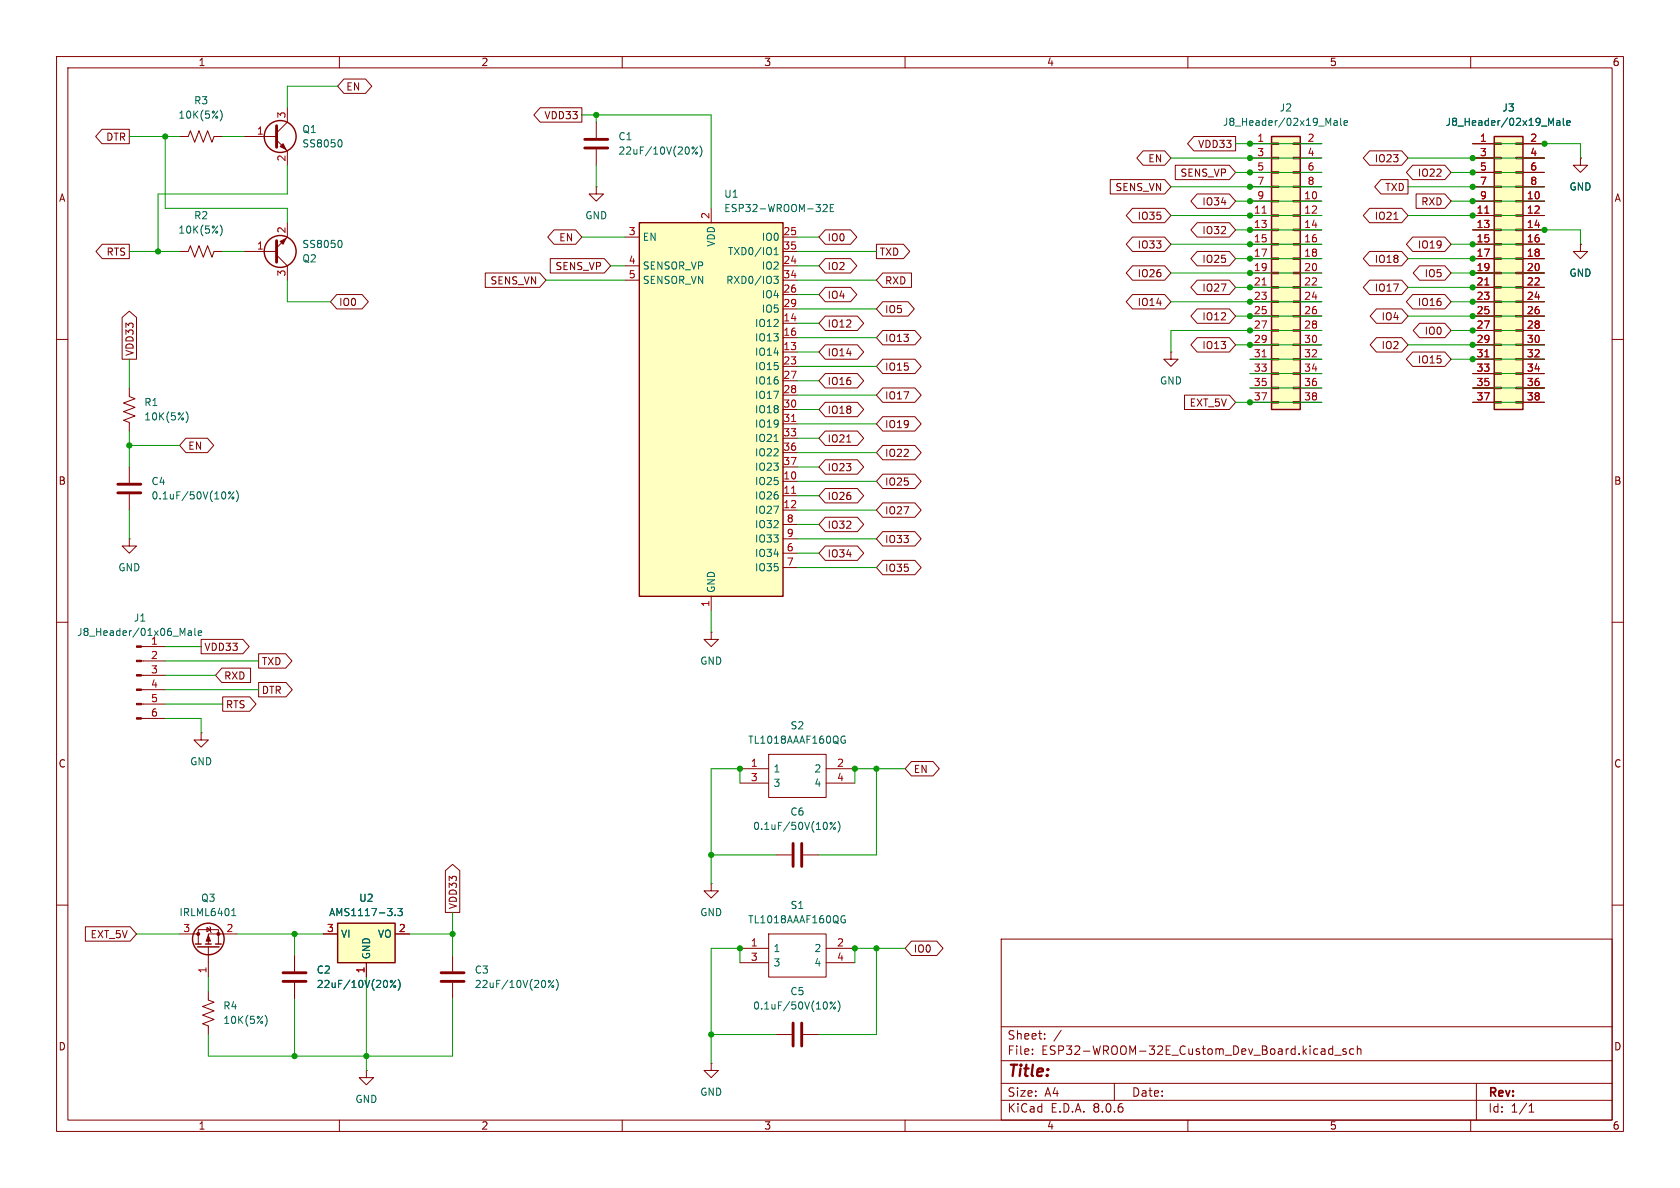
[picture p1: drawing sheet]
<svg xmlns="http://www.w3.org/2000/svg" width="297mm" height="210mm" viewBox="0 0 297 210" stroke-linecap="round" stroke-linejoin="round" font-family="sans-serif">
<g fill="none" stroke="#840000" stroke-width=".18">
<path d="M10 10h277v190h-277zM12 12h273v186h-273zM60 10v2M110 10v2M160 10v2M210 10v2M260 10v2M279.4 27.9v1.3h1.3l-1.3 1.3-1.3-1.3h1.3M279.4 27.9h.1M10 60h2M285 60h2M22.9 82.6v2.7"/>
<path d="M22.9 87.4v2.8M10 110h2M125.7 111.8v1.2h1.3l-1.3 1.3-1.2-1.3h1.2M125.7 111.8h.1M285 110h2M10 160h2M137.2 151.1h2.8M142 151.1h2.8M285 160h2M80 168.9v2.8M80 173.7v2.8M177 166h108v32h-108z"/>
<path d="M60 198v2M110 198v2M125.7 188v1.2h1.3l-1.3 1.3-1.2-1.3h1.2M125.7 188h.1M160 198v2M177 194.5h108M177 191.5h108M177 187.5h108M177 181.5h108M182.5 186.3v.1M182.5 185.5v.1M184.7 183.6v.1"/>
<path d="M184.7 182.8v.1M187.6 182.1l-1.3 2M197 191.5v3M210 198v2M235.6 184.9v1.5M235.6 185.5l-.4-.1-.3 .3v.4l.1 .2h.6M236 186.5h1.1M238 185.5l-.4-.1-.2 .2 .1 .2 .5 .2v.3h-.6M239.3 185.5l-.4-.1-.3 .3v.4l.1 .2h.6M240 185.5l.2-.1 .3 .1 .1 .9M240 184.9v1.5M260 198v2"/>
<path d="M261 191.5v6.5M270.3 196.6h.9M270.3 195.5l.4-.4v1.5"/>
</g>
<path d="M20.8 87.1h4.1M20.8 85.6h4.1M140.2 149.1v4.1M141.7 149.1v4.1M78 173.5h4M78 172h4" fill="none" stroke="#840000" stroke-width=".51"/>
<g fill="none" stroke="#006464" stroke-width=".18">
<path d="M41.4 86.9l-1 1.3M41.8 86.8a1.46 1.46 0 0 1 0 1.9M147.7 145.4l-1 1.2M148.1 145.2a1.46 1.46 0 0 1 0 1.9M97.9 173.3l-1 1.3M98.3 173.1a1.46 1.46 0 0 1 0 2"/>
<circle cx="40.6" cy="87.1" r=".18"/>
<circle cx="41.2" cy="88" r=".18"/>
<circle cx="146.9" cy="145.5" r=".18"/>
<circle cx="147.5" cy="146.5" r=".18"/>
<circle cx="97.1" cy="173.5" r=".18"/>
<circle cx="97.7" cy="174.4" r=".18"/>
</g>
<path d="M113 39.4h25.4v66h-25.4z" fill="#ffffc2"/>
<g fill="none" stroke="#840000" stroke-width=".25">
<path d="M113 39.4h25.4v66h-25.4zM34.5 166.9h1.1M34.9 167.4h3.8M36.3 166.9h1M38.1 166.9h1"/>
<circle cx="49.5" cy="44.4" r="2.82"/>
<circle cx="36.8" cy="166" r="2.79"/>
</g>
<g fill="none" stroke="#840000" stroke-width=".18">
<path d="M31.7 24.1h1.6l.4-1 .7 2 .8-2 .7 2 .8-2 .8 2 .3-1h1.6M50.8 39.4v2.5l-1.9 1.9M105.4 33v1.3h1.3l-1.3 1.3-1.3-1.3h1.3M105.4 33h.1M125.7 36.8v2.6M43.2 44.5h5.7M48.9 45.1l1.9 1.9v2.5M110.5 47h2.5M110.5 41.9h2.5M110.5 49.5h2.5M138.4 57.2h2.6M138.4 59.7h2.6"/>
<path d="M138.4 47h2.6M138.4 41.9h2.6M138.4 52.1h2.6M138.4 54.6h2.6M138.4 49.5h2.6M138.4 44.5h2.6M279.4 43.2v1.3h1.3l-1.3 1.2-1.3-1.2h1.3M279.4 43.2h.1M22.9 68.6v1.5l1 .4-2.1 .7 2.1 .8-2.1 .8 2.1 .7-2.1 .8 1.1 .4v1.5M138.4 62.2h2.6M138.4 64.8h2.6M138.4 67.3h2.6"/>
<path d="M138.4 69.9h2.6M138.4 72.4h2.6M138.4 74.9h2.6M138.4 77.5h2.6M138.4 85.1h2.6M138.4 87.6h2.6M138.4 90.2h2.6M138.4 80h2.6M138.4 82.6h2.6M138.4 97.8h2.6M138.4 92.7h2.6M138.4 95.3h2.6"/>
<path d="M125.7 105.4v2.6M138.4 100.3h2.6M130.8 135.9h5.1M130.8 138.4h5.1M135.9 133.4h10.1v7.6h-10.1zM146 135.9h5.1M146 138.4h5.1M31.7 165.1h3.4M35.1 166.9v-2.6h3.5v2.6M36.6 164l.6 .3-.6 .4zM36.8 167.4v5.3M37.1 163.8l.1 .2v.7l.1 .1"/>
<path d="M41.9 165.1h-5.1v1.8"/>
</g>
<path d="M139.9 74.5h.8M139.9 87.2h.8" fill="none" stroke="#a90000" stroke-width=".18"/>
<g fill="none" stroke="#006464" stroke-width=".18">
<path d="M38.9 19.4a1.46 1.46 0 0 1 0 2M145.5 36.3l.5-.2 .2 .4-.7 .9h.7M146.8 36.7h.4M147.4 36.1h-.6v1.3h.6M60.2 42.5a.79 .79 0 0 1 0 1.3M136.8 48.8h.8l-.4 .5 .3 .1v.6l-.2 .1-.4-.1M136.9 45h.7M136.9 44.1l.3-.3v1.2M32.9 72.8a1.46 1.46 0 0 1 0 1.9M136.9 78h.7M148.9 130.2h.5M149.2 130.8h.2v.5l-.2 .1-.3-.1"/>
<path d="M41 161.9h.7M41 161l.3-.4v1.3"/>
</g>
<path d="M48.9 42.5v3.9" fill="none" stroke="#840000" stroke-width=".51"/>
<g fill="#840000" stroke="#840000" stroke-width=".18">
<path d="M49.5 42.7l1-.5-.5 1z"/>
<path d="M36.8 165.4l.4 1h-.8z"/>
<circle cx="38.6" cy="165.1" r=".25"/>
<circle cx="35.1" cy="165.1" r=".25"/>
</g>
<path d="M59.7 163.2h10.1v7h-10.1z" fill="#ffffc2"/>
<path d="M59.7 163.2h10.1v7h-10.1z" fill="none" stroke="#840000" stroke-width=".25"/>
<path d="M57.1 165.1h2.6M64.8 170.2v2.5M69.8 165.1h2.6" fill="none" stroke="#840000" stroke-width=".18"/>
<path d="M69.8 161.7v.2M70.3 160.6h.8l-.4 .5 .4 .1v.5l-.2 .2-.6-.2" fill="none" stroke="#006464" stroke-width=".18"/>
<path d="M264.2 24.1h5v48.3h-5z" fill="#ffffc2"/>
<g fill="none" stroke="#840000" stroke-width=".18">
<path d="M105.4 21.6v2.8M105.4 26.4v2.8M260.3 25.4h3.9M260.3 35.6h3.9M260.3 38.1h3.9M260.3 27.9h3.9M260.3 30.5h3.9M260.3 33h3.9M264.2 38h1.2v.2h-1.2zM264.2 35.4h1.2v.3h-1.2zM264.2 32.9h1.2v.2h-1.2zM264.2 30.4h1.2v.2h-1.2z"/>
<path d="M264.2 27.8h1.2v.3h-1.2zM264.2 25.3h1.2v.2h-1.2zM268 38h1.2v.2h-1.2zM268 35.4h1.2v.3h-1.2zM268 32.9h1.2v.2h-1.2zM268 30.4h1.2v.2h-1.2zM268 27.8h1.2v.3h-1.2zM268 25.3h1.2v.2h-1.2zM269.2 25.4h3.8M269.2 35.6h3.8M269.2 38.1h3.8M269.2 27.9h3.8"/>
<path d="M269.2 30.5h3.8M269.2 33h3.8M31.7 44.5h1.6l.4-1.1 .7 2.1 .8-2.1 .7 2.1 .8-2.1 .8 2.1 .3-1h1.6M260.3 40.6h3.9M260.3 43.2h3.9M260.3 45.7h3.9M260.3 48.3h3.9M260.3 50.8h3.9M260.3 53.3h3.9M260.3 55.9h3.9M260.3 58.4h3.9M264.2 58.3h1.2v.2h-1.2z"/>
<path d="M264.2 55.8h1.2v.2h-1.2zM264.2 53.2h1.2v.3h-1.2zM264.2 50.7h1.2v.2h-1.2zM264.2 48.1h1.2v.3h-1.2zM264.2 45.6h1.2v.2h-1.2zM264.2 43.1h1.2v.2h-1.2zM264.2 40.5h1.2v.3h-1.2zM268 58.3h1.2v.2h-1.2zM268 55.8h1.2v.2h-1.2zM268 53.2h1.2v.3h-1.2zM268 50.7h1.2v.2h-1.2zM268 48.1h1.2v.3h-1.2z"/>
<path d="M268 45.6h1.2v.2h-1.2zM268 43.1h1.2v.2h-1.2zM268 40.5h1.2v.3h-1.2zM269.2 40.6h3.8M269.2 43.2h3.8M269.2 45.7h3.8M269.2 48.3h3.8M269.2 50.8h3.8M269.2 53.3h3.8M269.2 55.9h3.8M269.2 58.4h3.8M260.3 61h3.9"/>
<path d="M260.3 63.5h3.9M260.3 66h3.9M260.3 68.6h3.9M260.3 71.1h3.9M264.2 71h1.2v.2h-1.2zM264.2 68.5h1.2v.2h-1.2zM264.2 65.9h1.2v.3h-1.2zM264.2 63.4h1.2v.2h-1.2zM264.2 60.8h1.2v.3h-1.2zM268 71h1.2v.2h-1.2zM268 68.5h1.2v.2h-1.2zM268 65.9h1.2v.3h-1.2z"/>
<path d="M268 63.4h1.2v.2h-1.2zM268 60.8h1.2v.3h-1.2zM269.2 61h3.8M269.2 63.5h3.8M269.2 66h3.8M269.2 68.6h3.8M269.2 71.1h3.8M25 119.4h4.2M25 116.8h4.2M25 114.3h4.2M25 127h4.2M25 124.5h4.2"/>
<path d="M25 121.9h4.2M35.6 129.5v1.3h1.2l-1.2 1.3-1.3-1.3h1.3M35.6 129.5h.1M125.7 156.2v1.3h1.3l-1.3 1.3-1.2-1.3h1.2M125.7 156.2h.1M36.8 175.3v1.5l1 .4-2 .7 2 .8-2 .8 2 .7-2 .8 1 .4v1.5M52.1 168.9v2.8M52.1 173.7v2.8M130.8 167.6h5.1M130.8 170.2h5.1M135.9 165.1h10.1v7.6h-10.1zM146 167.6h5.1"/>
<path d="M146 170.2h5.1M64.8 189.2v1.3h1.2l-1.2 1.3-1.3-1.3h1.3M64.8 189.2h.1M137.2 182.9h2.8M142 182.9h2.8"/>
</g>
<path d="M264.2 24.1h5v48.3h-5z" fill="none" stroke="#840000" stroke-width=".25"/>
<path d="M262.5 37.7h.7M262.5 50.4h.7M262.5 63.1h.7" fill="none" stroke="#a90000" stroke-width=".18"/>
<g fill="none" stroke="#006464" stroke-width=".18">
<path d="M38.9 39.8a1.46 1.46 0 0 1 0 1.9M123.3 26l-1 1.2M123.7 25.8a1.46 1.46 0 0 1 0 1.9M275.2 21.4h.5l.1 .8M275.8 21.6l-.5 .1-.1 .2 .1 .3 .5-.1M276.4 20.9v1.1l.2 .2M277 21.7l.6-.1-.1-.2-.3-.1-.2 .2v.6h.5M33.3 111.6h.5v.7M33.8 111.8l-.4 .1-.2 .1 .2 .3h.4M34.4 111.1v1.1l.2 .1M35 111.9l.7-.1-.1-.2-.4-.1-.2 .2 .1 .6h.5M46.9 179.5a1.46 1.46 0 0 1 0 1.9"/>
<path d="M70 173.3l-1 1.3M70.4 173.1a1.46 1.46 0 0 1 0 2M147.7 177.1l-1 1.3M148.1 176.9a1.46 1.46 0 0 1 0 2M148.9 161.9h.5M149.2 162.6h.2v.4l-.2 .1h-.3"/>
<circle cx="122.5" cy="26.2" r=".18"/>
<circle cx="123.1" cy="27.1" r=".18"/>
<circle cx="69.2" cy="173.5" r=".18"/>
<circle cx="69.8" cy="174.4" r=".18"/>
<circle cx="146.9" cy="177.3" r=".18"/>
<circle cx="147.5" cy="178.2" r=".18"/>
</g>
<path d="M103.4 26.2h4M103.4 24.6h4M50 173.5h4.1M50 172h4.1M140.2 180.8v4.1M141.7 180.8v4.1" fill="none" stroke="#840000" stroke-width=".51"/>
<g fill="#840000" stroke="#840000" stroke-width=".18">
<path d="M24.1 126.9h.9v.2h-.9z"/>
<path d="M24.1 124.3h.9v.3h-.9z"/>
<path d="M24.1 121.8h.9v.2h-.9z"/>
<path d="M24.1 119.3h.9v.2h-.9z"/>
<path d="M24.1 116.7h.9v.3h-.9z"/>
<path d="M24.1 114.2h.9v.2h-.9z"/>
</g>
<path d="M224.8 24.1h5.1v48.3h-5.1z" fill="#ffffc2"/>
<g fill="none" stroke="#840000" stroke-width=".18">
<path d="M50.8 19.1v2.5l-1.9 1.9M60.8 14h3.8l1.1 1.2-1.1 1.3h-3.8l-1.1-1.3zM95.5 19h7.4v2.6h-7.4l-1.1-1.3zM18 22.9h4.9v2.5h-4.9l-1.1-1.3zM43.2 24.1h5.7M48.9 24.8l1.9 1.9v2.5M196.3 31.7h9.6l1.1 1.3-1.1 1.3h-9.6zM200.2 36.8h5.7l1.1 1.3-1.1 1.3h-5.7l-1.1-1.3zM202.1 26.7h3.8l1.1 1.2-1.1 1.3h-3.8l-1.1-1.3zM207.8 29.2h9.5l1.1 1.3-1.1 1.3h-9.5zM211.1 24.1h7.3v2.6h-7.3l-1.2-1.3zM211.6 39.4h5.7l1.1 1.2-1.1 1.3h-5.7l-1.1-1.3z"/>
<path d="M211.6 34.3h5.7l1.1 1.3-1.1 1.2h-5.7l-1.1-1.2zM221 25.4h3.8M221 35.6h3.8M221 38.1h3.8M221 27.9h3.8M221 30.5h3.8M221 33h3.8M224.8 38h1.3v.2h-1.3zM224.8 35.4h1.3v.3h-1.3zM224.8 32.9h1.3v.2h-1.3zM224.8 30.4h1.3v.2h-1.3zM224.8 27.8h1.3v.3h-1.3z"/>
<path d="M224.8 25.3h1.3v.2h-1.3zM228.6 38h1.3v.2h-1.3zM228.6 35.4h1.3v.3h-1.3zM228.6 32.9h1.3v.2h-1.3zM228.6 30.4h1.3v.2h-1.3zM228.6 27.8h1.3v.3h-1.3zM228.6 25.3h1.3v.2h-1.3zM229.9 25.4h3.8M229.9 35.6h3.8M229.9 38.1h3.8M229.9 27.9h3.8M229.9 30.5h3.8"/>
<path d="M229.9 33h3.8M242.1 26.7h5.7l1.1 1.2-1.1 1.3h-5.7l-1.1-1.3zM242.1 36.8h5.7l1.1 1.3-1.1 1.3h-5.7l-1.1-1.3zM244.1 31.7h4.8v2.6h-4.8l-1.1-1.3zM246.4 38.8h.7M249.7 29.2h5.7l1.1 1.3-1.1 1.3h-5.7l-1.1-1.3zM250.3 34.3h5.1l1.1 1.3-1.1 1.2h-5.1zM260.3 25.4h3.9M260.3 35.6h3.9M260.3 38.1h3.9M260.3 27.9h3.9M260.3 30.5h3.9"/>
<path d="M260.3 33h3.9M269.2 25.4h3.8M269.2 35.6h3.8M269.2 38.1h3.8M269.2 27.9h3.8M269.2 30.5h3.8M269.2 33h3.8M279.4 27.9h.1M18.1 43.2h4.8v2.5h-4.8l-1.1-1.2zM21.6 56.1l1.3-1.1 1.2 1.1v7.4h-2.5zM59.5 52.1h4.5l1.1 1.2-1.1 1.3h-4.5l-1.1-1.3zM85.8 48.3h9.6l1.1 1.2-1.1 1.3h-9.6z"/>
<path d="M97.3 45.7h9.5l1.1 1.3-1.1 1.3h-9.5zM97.9 40.6h3.9l1.1 1.3-1.1 1.3h-3.9l-1.1-1.3zM145.9 50.8h4.5l1.1 1.3-1.1 1.2h-4.5l-1.1-1.2zM145.9 55.9h5.7l1.1 1.3-1.1 1.2h-5.7l-1.1-1.2zM145.9 40.6h4.5l1.1 1.3-1.1 1.3h-4.5l-1.1-1.3zM145.9 45.7h4.5l1.1 1.3-1.1 1.3h-4.5l-1.1-1.3zM154.9 43.2h4.8l1.1 1.3-1.1 1.2h-4.8zM156.1 58.4h5.6l1.2 1.3-1.2 1.3h-5.6l-1.2-1.3zM156.1 53.3h4.4l1.1 1.3-1.1 1.3h-4.4l-1.2-1.3zM156.1 48.3h5v2.5h-5l-1.2-1.3zM200.2 41.9h5.7l1.1 1.3-1.1 1.3h-5.7l-1.1-1.3zM200.2 52.1h5.7l1.1 1.2-1.1 1.3h-5.7l-1.1-1.3z"/>
<path d="M200.2 47h5.7l1.1 1.3-1.1 1.2h-5.7l-1.1-1.2zM211.6 59.7h5.7l1.1 1.3-1.1 1.2h-5.7l-1.1-1.2zM211.6 54.6h5.7l1.1 1.3-1.1 1.3h-5.7l-1.1-1.3zM211.6 49.5h5.7l1.1 1.3-1.1 1.3h-5.7l-1.1-1.3zM211.6 44.4h5.7l1.1 1.3-1.1 1.3h-5.7l-1.1-1.3zM221 40.6h3.8M221 43.2h3.8M221 45.7h3.8M221 48.3h3.8M221 50.8h3.8M221 53.3h3.8M221 55.9h3.8"/>
<path d="M221 58.4h3.8M224.8 58.3h1.3v.2h-1.3zM224.8 55.8h1.3v.2h-1.3zM224.8 53.2h1.3v.3h-1.3zM224.8 50.7h1.3v.2h-1.3zM224.8 48.1h1.3v.3h-1.3zM224.8 45.6h1.3v.2h-1.3zM224.8 43.1h1.3v.2h-1.3zM224.8 40.5h1.3v.3h-1.3zM228.6 58.3h1.3v.2h-1.3zM228.6 55.8h1.3v.2h-1.3zM228.6 53.2h1.3v.3h-1.3z"/>
<path d="M228.6 50.7h1.3v.2h-1.3zM228.6 48.1h1.3v.3h-1.3zM228.6 45.6h1.3v.2h-1.3zM228.6 43.1h1.3v.2h-1.3zM228.6 40.5h1.3v.3h-1.3zM229.9 40.6h3.8M229.9 43.2h3.8M229.9 45.7h3.8M229.9 48.3h3.8M229.9 50.8h3.8M229.9 53.3h3.8M229.9 55.9h3.8"/>
<path d="M229.9 58.4h3.8M242.1 44.4h5.7l1.1 1.3-1.1 1.3h-5.7l-1.1-1.3zM242.1 49.5h5.7l1.1 1.3-1.1 1.3h-5.7l-1.1-1.3zM243.3 59.7h4.5l1.1 1.3-1.1 1.2h-4.5l-1.1-1.2zM243.3 54.6h4.5l1.1 1.3-1.1 1.3h-4.5l-1.1-1.3zM249.7 52.1h5.7l1.1 1.2-1.1 1.3h-5.7l-1.1-1.3zM249.7 41.9h5.7l1.1 1.3-1.1 1.3h-5.7l-1.1-1.3zM250.9 47h4.5l1.1 1.3-1.1 1.2h-4.5l-1.1-1.2zM250.9 57.1h4.5l1.1 1.3-1.1 1.3h-4.5l-1.1-1.3zM260.3 40.6h3.9M260.3 43.2h3.9M260.3 45.7h3.9"/>
<path d="M260.3 48.3h3.9M260.3 50.8h3.9M260.3 53.3h3.9M260.3 55.9h3.9M260.3 58.4h3.9M269.2 40.6h3.8M269.2 43.2h3.8M269.2 45.7h3.8M269.2 48.3h3.8M269.2 50.8h3.8M269.2 53.3h3.8M269.2 55.9h3.8"/>
<path d="M269.2 58.4h3.8M279.4 43.2h.1M32.9 77.5h3.8l1.1 1.2-1.1 1.3h-3.8l-1.2-1.3zM145.9 66h5.7l1.1 1.3-1.1 1.3h-5.7l-1.1-1.3zM145.9 76.2h5.7l1.1 1.3-1.1 1.2h-5.7l-1.1-1.2zM145.9 71.1h5.7l1.1 1.3-1.1 1.3h-5.7l-1.1-1.3zM145.9 61h5.7l1.1 1.2-1.1 1.3h-5.7l-1.1-1.3zM149.7 78.1h.7M156.1 78.7h5.6l1.2 1.3-1.2 1.3h-5.6l-1.2-1.3zM156.1 68.6h5.6l1.2 1.3-1.2 1.2h-5.6l-1.2-1.2zM156.1 73.7h5.6l1.2 1.2-1.2 1.3h-5.6l-1.2-1.3zM156.1 63.5h5.6l1.2 1.3-1.2 1.2h-5.6l-1.2-1.2z"/>
<path d="M207 62.2v1.3h1.3l-1.3 1.3-1.3-1.3h1.3M207 62.2h.1M209.4 69.8h7.9l1.1 1.3-1.1 1.3h-7.9zM221 61h3.8M221 63.5h3.8M221 66h3.8M221 68.6h3.8M221 71.1h3.8M224.8 71h1.3v.2h-1.3zM224.8 68.5h1.3v.2h-1.3zM224.8 65.9h1.3v.3h-1.3zM224.8 63.4h1.3v.2h-1.3z"/>
<path d="M224.8 60.8h1.3v.3h-1.3zM228.6 71h1.3v.2h-1.3zM228.6 68.5h1.3v.2h-1.3zM228.6 65.9h1.3v.3h-1.3zM228.6 63.4h1.3v.2h-1.3zM228.6 60.8h1.3v.3h-1.3zM229.9 61h3.8M229.9 63.5h3.8M229.9 66h3.8M229.9 68.6h3.8M229.9 71.1h3.8M249.7 62.2h5.7l1.1 1.3-1.1 1.3h-5.7l-1.1-1.3z"/>
<path d="M260.3 61h3.9M260.3 63.5h3.9M260.3 66h3.9M260.3 68.6h3.9M260.3 71.1h3.9M269.2 61h3.8M269.2 63.5h3.8M269.2 66h3.8M269.2 68.6h3.8M269.2 71.1h3.8M22.9 95.3v1.2h1.2l-1.2 1.3-1.3-1.3h1.3M22.9 95.3h.1"/>
<path d="M145.9 91.4h5.7l1.1 1.3-1.1 1.3h-5.7l-1.1-1.3zM145.9 86.4h5.7l1.1 1.2-1.1 1.3h-5.7l-1.1-1.3zM145.9 81.3h5.7l1.1 1.3-1.1 1.2h-5.7l-1.1-1.2zM145.9 96.5h5.7l1.1 1.3-1.1 1.3h-5.7l-1.1-1.3zM156.1 94h5.6l1.2 1.3-1.2 1.2h-5.6l-1.2-1.2zM156.1 99.1h5.6l1.2 1.2-1.2 1.3h-5.6l-1.2-1.3zM156.1 88.9h5.6l1.2 1.3-1.2 1.2h-5.6l-1.2-1.2zM156.1 83.8h5.6l1.2 1.3-1.2 1.3h-5.6l-1.2-1.3zM35.6 113h7.3l1.2 1.3-1.2 1.3h-7.3zM39.2 118.1h5.1v2.6h-5.1l-1.1-1.3zM45.7 115.6h4.8l1.1 1.2-1.1 1.3h-4.8zM39.4 123.2h4.8l1.1 1.3-1.1 1.2h-4.8z"/>
<path d="M45.7 120.6h4.9l1.1 1.3-1.1 1.3h-4.9zM161.1 134.6h3.8l1.2 1.3-1.2 1.3h-3.8l-1.1-1.3zM78.7 153.9l1.3-1.1 1.3 1.1v7.4h-2.6zM15.1 163.8h7.9l1.1 1.3-1.1 1.3h-7.9zM52.1 168.9v2.8M52.1 173.7v2.8M57.1 165.1h2.6M64.8 170.2v2.5M69.8 165.1h2.6M161.1 166.4h4.5l1.1 1.2-1.1 1.3h-4.5l-1.1-1.3z"/>
</g>
<g fill="none" stroke="#840000" stroke-width=".25">
<path d="M224.8 24.1h5.1v48.3h-5.1z"/>
<circle cx="49.5" cy="24.1" r="2.82"/>
</g>
<path d="M223.1 37.7h.8M262.5 37.7h.7M223.1 50.4h.8M262.5 50.4h.7M223.1 63.1h.8M262.5 63.1h.7" fill="none" stroke="#a90000" stroke-width=".18"/>
<g fill="none" stroke="#006464" stroke-width=".18">
<path d="M60.2 24.7a.79 .79 0 0 1 0 1.3M235.9 21.4h.4l.1 .8M236.4 21.6l-.4 .1-.2 .2 .2 .3 .4-.1M237 20.9v1.1l.2 .2M237.6 21.7l.6-.1v-.2l-.4-.1-.2 .2 .1 .6h.5M275.2 21.4h.5l.1 .8M275.8 21.6l-.5 .1-.1 .2 .1 .3 .5-.1M276.4 20.9v1.1l.2 .2M277 21.7l.6-.1-.1-.2-.3-.1-.2 .2v.6h.5M69.8 161.7v.2M70 173.3l-1 1.3M70.3 160.6h.8l-.4 .5 .4 .1v.5l-.2 .2-.6-.2"/>
<path d="M70.4 173.1a1.46 1.46 0 0 1 0 2"/>
<circle cx="69.2" cy="173.5" r=".18"/>
<circle cx="69.8" cy="174.4" r=".18"/>
</g>
<path d="M48.9 22.2v3.8" fill="none" stroke="#840000" stroke-width=".51"/>
<path d="M49.5 25.9l.5-.5 .5 1z" fill="#840000" stroke="#840000" stroke-width=".18"/>
<g fill="none" stroke="#009600" stroke-width=".18">
<path d="M59.7 15.2h-8.9v3.9M22.9 24.1h8.8M29.2 24.1v12.7h21.6v2.6M39.4 24.1h3.8M50.8 29.2v5.1h-22.9v10.2M102.9 20.3h22.8v16.5M105.4 20.3v1.3M105.4 29.2v3.8M207 33h26.7M207 38.1h26.7M207 27.9h26.7M218.4 25.4h15.3"/>
<path d="M218.4 30.5h15.3M218.4 35.6h15.3M248.9 33h24.1M248.9 38.1h24.1M248.9 27.9h24.1M256.5 30.5h16.5M256.5 35.6h16.5M260.3 25.4h19.1v2.5M22.9 44.5h8.8M39.4 44.5h3.8M50.8 49.5v3.8h7.6M96.5 49.5h14"/>
<path d="M102.9 41.9h7.6M107.9 47h2.6M141 47h3.8M141 49.5h13.9M141 41.9h3.8M141 44.5h13.9M141 52.1h3.8M141 54.6h13.9M141 57.2h3.8M141 59.7h13.9M207 53.3h26.7M207 48.3h26.7"/>
<path d="M207 43.2h26.7M218.4 40.6h15.3M218.4 45.7h15.3M218.4 50.8h15.3M218.4 55.9h15.3M233.7 58.4h-26.7v3.8M248.9 45.7h24.1M248.9 50.8h24.1M248.9 55.9h24.1M256.5 53.3h16.5M256.5 48.3h16.5M256.5 43.2h16.5"/>
<path d="M256.5 58.4h16.5M260.3 40.6h19.1v2.6M22.9 63.5v5.1M22.9 76.2v6.4M22.9 78.7h8.8M141 64.8h13.9M141 69.9h13.9M141 67.3h3.8M141 62.2h3.8M141 77.5h3.8M141 74.9h13.9M141 72.4h3.8"/>
<path d="M218.4 71.1h15.3M218.4 61h15.3M221 63.5h12.7M221 66h12.7M221 68.6h12.7M248.9 61h24.1M256.5 63.5h16.5M260.3 71.1h12.7M260.3 66h12.7M260.3 68.6h12.7M22.9 90.2v5.1M141 97.8h3.8"/>
<path d="M141 85.1h13.9M141 90.2h13.9M141 92.7h3.8M141 87.6h3.8M141 82.6h3.8M141 95.3h13.9M141 80h13.9M29.2 119.4h8.9M29.2 114.3h6.4M29.2 116.8h16.5M125.7 108v3.8M141 100.3h13.9"/>
<path d="M29.2 127h6.4v2.5M29.2 124.5h10.2M29.2 121.9h16.5M130.8 138.4v-2.5h-5.1v20.3M154.9 135.9v15.2h-10.1M160 135.9h-8.9v2.5M125.7 151.1h11.5M24.1 165.1h7.6M36.8 172.7v2.6M41.9 165.1h15.2M52.1 165.1v3.8M52.1 176.5v10.2"/>
<path d="M64.8 172.7v16.5M72.4 165.1h7.6M80 176.5v10.2h-43.2v-3.8M80 161.3v7.6M130.8 170.2v-2.6h-5.1v20.4M154.9 167.6v15.3h-10.1M160 167.6h-8.9v2.6M125.7 182.9h11.5"/>
</g>
<g fill="#009600" stroke="#009600" stroke-width=".18">
<circle cx="151.1" cy="167.6" r=".46"/>
<circle cx="130.8" cy="167.6" r=".46"/>
<circle cx="154.9" cy="135.9" r=".46"/>
<circle cx="151.1" cy="135.9" r=".46"/>
<circle cx="125.7" cy="151.1" r=".46"/>
<circle cx="27.9" cy="44.5" r=".46"/>
<circle cx="22.9" cy="78.7" r=".46"/>
<circle cx="80" cy="165.1" r=".46"/>
<circle cx="154.9" cy="167.6" r=".46"/>
<circle cx="52.1" cy="186.7" r=".46"/>
<circle cx="125.7" cy="182.9" r=".46"/>
<circle cx="64.8" cy="186.7" r=".46"/>
<circle cx="52.1" cy="165.1" r=".46"/>
<circle cx="130.8" cy="135.9" r=".46"/>
<circle cx="29.2" cy="24.1" r=".46"/>
<circle cx="105.4" cy="20.3" r=".46"/>
<circle cx="221" cy="30.5" r=".46"/>
<circle cx="221" cy="27.9" r=".46"/>
<circle cx="221" cy="25.4" r=".46"/>
<circle cx="221" cy="35.6" r=".46"/>
<circle cx="221" cy="33" r=".46"/>
<circle cx="221" cy="38.1" r=".46"/>
<circle cx="260.3" cy="53.3" r=".46"/>
<circle cx="260.3" cy="50.8" r=".46"/>
<circle cx="260.3" cy="63.5" r=".46"/>
<circle cx="260.3" cy="61" r=".46"/>
<circle cx="260.3" cy="58.4" r=".46"/>
<circle cx="260.3" cy="55.9" r=".46"/>
<circle cx="221" cy="58.4" r=".46"/>
<circle cx="221" cy="61" r=".46"/>
<circle cx="221" cy="71.1" r=".46"/>
<circle cx="221" cy="55.9" r=".46"/>
<circle cx="260.3" cy="33" r=".46"/>
<circle cx="260.3" cy="30.5" r=".46"/>
<circle cx="260.3" cy="27.9" r=".46"/>
<circle cx="273" cy="40.6" r=".46"/>
<circle cx="273" cy="25.4" r=".46"/>
<circle cx="260.3" cy="35.6" r=".46"/>
<circle cx="260.3" cy="38.1" r=".46"/>
<circle cx="221" cy="45.7" r=".46"/>
<circle cx="221" cy="43.2" r=".46"/>
<circle cx="221" cy="40.6" r=".46"/>
<circle cx="221" cy="48.3" r=".46"/>
<circle cx="221" cy="50.8" r=".46"/>
<circle cx="221" cy="53.3" r=".46"/>
<circle cx="260.3" cy="43.2" r=".46"/>
<circle cx="260.3" cy="45.7" r=".46"/>
<circle cx="260.3" cy="48.3" r=".46"/>
</g>
<text font-size="2.8" fill="#840000" x="178" y="190.9">Title:</text>
<g font-size="2.1" fill="#840000">
<text x="178" y="184">Sheet:</text>
<text x="178" y="186.7">File:</text>
<text x="184.1" y="186.7">ESP32-WROOM-32E_Custom_Dev_Board.kicad_sch</text>
<text x="178" y="196.9">KiCad</text>
<text x="178" y="194.1">Size:</text>
<text x="184.7" y="194.1">A4</text>
<text x="185.7" y="196.9">E.D.A.</text>
<text x="193.3" y="196.9">8.0.6</text>
<text x="200" y="194.1">Date:</text>
<text x="263" y="194.3">Rev:</text>
<text x="263" y="196.9">Id:</text>
<text x="267.1" y="196.9">1/1</text>
</g>
<g font-size="1.8" fill="#840000">
<text x="35" y="11.9">1</text>
<text x="85" y="11.9">2</text>
<text x="135" y="11.9">3</text>
<text x="185" y="11.9">4</text>
<text x="235" y="11.9">5</text>
<text x="285" y="11.9">6</text>
<text x="61.1" y="16.2">EN</text>
<text x="96.1" y="21.3">VDD33</text>
<text x="18.7" y="25.1">DTR</text>
<text x="202.9" y="28.9">EN</text>
<text x="211.7" y="26.4">VDD33</text>
<text x="242.9" y="28.9">IO23</text>
<text x="10.3" y="35.9">A</text>
<text x="197.1" y="34">SENS_VN</text>
<text x="208.6" y="31.4">SENS_VP</text>
<text x="244.8" y="34">TXD</text>
<text x="250.6" y="31.4">IO22</text>
<text x="285.3" y="35.9">A</text>
<text x="201" y="39.1">IO35</text>
<text x="212.5" y="41.6">IO32</text>
<text x="212.5" y="36.5">IO34</text>
<text x="242.9" y="39.1">IO21</text>
<text x="251.2" y="36.5">RXD</text>
<text x="18.7" y="45.4">RTS</text>
<text x="98.1" y="47.9">SENS_VP</text>
<text x="98.8" y="42.9">EN</text>
<text x="146.2" y="42.9">IO0</text>
<text x="146.2" y="47.9">IO2</text>
<text x="155.4" y="45.4">TXD</text>
<text x="201" y="44.1">IO33</text>
<text x="212.5" y="46.7">IO25</text>
<text x="242.9" y="46.7">IO18</text>
<text x="250.6" y="44.1">IO19</text>
<text x="86.6" y="50.5">SENS_VN</text>
<text x="146.2" y="53">IO4</text>
<text x="156.4" y="50.5">RXD</text>
<text x="201" y="49.2">IO26</text>
<text x="212.5" y="51.8">IO27</text>
<text x="242.9" y="51.8">IO17</text>
<text x="251.8" y="49.2">IO5</text>
<text x="59.8" y="54.3">IO0</text>
<text x="146.2" y="58.1">IO12</text>
<text x="156.4" y="55.6">IO5</text>
<text x="201" y="54.3">IO14</text>
<text x="212.5" y="56.8">IO12</text>
<text x="244.1" y="56.8">IO4</text>
<text x="250.6" y="54.3">IO16</text>
<text x="251.8" y="59.4">IO0</text>
<text x="23.8" y="63" transform="rotate(-90 23.8 63)">VDD33</text>
<text x="146.2" y="63.2">IO14</text>
<text x="156.4" y="60.6">IO13</text>
<text x="156.4" y="65.7">IO15</text>
<text x="212.5" y="61.9">IO13</text>
<text x="244.1" y="61.9">IO2</text>
<text x="250.6" y="64.5">IO15</text>
<text x="146.2" y="68.3">IO16</text>
<text x="156.4" y="70.8">IO17</text>
<text x="146.2" y="73.3">IO18</text>
<text x="156.4" y="75.9">IO19</text>
<text x="210.2" y="72.1">EXT_5V</text>
<text x="33.2" y="79.7">EN</text>
<text x="146.2" y="83.5">IO23</text>
<text x="146.2" y="78.4">IO21</text>
<text x="156.4" y="81">IO22</text>
<text x="10.3" y="85.9">B</text>
<text x="146.2" y="88.6">IO26</text>
<text x="156.4" y="86">IO25</text>
<text x="285.3" y="85.9">B</text>
<text x="146.2" y="93.7">IO32</text>
<text x="156.4" y="91.1">IO27</text>
<text x="146.2" y="98.7">IO34</text>
<text x="156.4" y="96.2">IO33</text>
<text x="156.4" y="101.3">IO35</text>
<text x="36" y="115.3">VDD33</text>
<text x="46.2" y="117.8">TXD</text>
<text x="39.5" y="120.3">RXD</text>
<text x="39.8" y="125.4">RTS</text>
<text x="46.2" y="122.9">DTR</text>
<text x="10.3" y="135.9">C</text>
<text x="161.4" y="136.8">EN</text>
<text x="285.3" y="135.9">C</text>
<text x="81" y="160.8" transform="rotate(-90 81 160.8)">VDD33</text>
<text x="15.9" y="166.1">EXT_5V</text>
<text x="161.4" y="168.6">IO0</text>
<text x="10.3" y="185.9">D</text>
<text x="285.3" y="185.9">D</text>
<text x="35" y="199.9">1</text>
<text x="85" y="199.9">2</text>
<text x="135" y="199.9">3</text>
<text x="185" y="199.9">4</text>
<text x="235" y="199.9">5</text>
<text x="285" y="199.9">6</text>
</g>
<g font-size="1.8" fill="#006464">
<text x="31.4" y="21.2">10K(5%)</text>
<text x="34.2" y="18.6">R3</text>
<text x="53.3" y="23.7">Q1</text>
<text x="216.1" y="22.5">J8_Header/02x19_Male</text>
<text x="226.1" y="19.9">J2</text>
<text x="255.5" y="22.5">J8_Header/02x19_Male</text>
<text x="265.5" y="19.9">J3</text>
<text x="53.3" y="26.3">SS8050</text>
<text x="109.2" y="25">C1</text>
<text x="109.2" y="27.5">22uF/10V(20%)</text>
<text x="127.9" y="35.2">U1</text>
<text x="277.4" y="33.9">GND</text>
<text x="31.4" y="41.5">10K(5%)</text>
<text x="34.2" y="39">R2</text>
<text x="103.4" y="39">GND</text>
<text x="127.9" y="37.7">ESP32-WROOM-32E</text>
<text x="53.3" y="46.6">Q2</text>
<text x="53.3" y="44">SS8050</text>
<text x="113.5" y="42.8">EN</text>
<text x="113.5" y="47.9">SENSOR_VP</text>
<text x="126.6" y="43.7" transform="rotate(-90 126.6 43.7)">VDD</text>
<text x="128.6" y="45.3">TXD0/IO1</text>
<text x="134.6" y="47.9">IO2</text>
<text x="134.6" y="42.8">IO0</text>
<text x="113.5" y="50.4">SENSOR_VN</text>
<text x="128.3" y="50.4">RXD0/IO3</text>
<text x="134.6" y="52.9">IO4</text>
<text x="277.4" y="49.1">GND</text>
<text x="133.4" y="58">IO12</text>
<text x="134.6" y="55.5">IO5</text>
<text x="133.4" y="63.1">IO14</text>
<text x="133.4" y="60.6">IO13</text>
<text x="133.4" y="65.6">IO15</text>
<text x="25.4" y="72">R1</text>
<text x="133.4" y="68.2">IO16</text>
<text x="133.4" y="70.7">IO17</text>
<text x="205" y="68.2">GND</text>
<text x="25.4" y="74.5">10K(5%)</text>
<text x="133.4" y="73.3">IO18</text>
<text x="133.4" y="75.8">IO19</text>
<text x="133.4" y="78.3">IO21</text>
<text x="133.4" y="80.9">IO22</text>
<text x="133.4" y="83.4">IO23</text>
<text x="26.7" y="86">C4</text>
<text x="26.7" y="88.5">0.1uF/50V(10%)</text>
<text x="133.4" y="86">IO25</text>
<text x="133.4" y="88.5">IO26</text>
<text x="133.4" y="91">IO27</text>
<text x="133.4" y="93.6">IO32</text>
<text x="20.8" y="101.2">GND</text>
<text x="133.4" y="98.7">IO34</text>
<text x="133.4" y="101.2">IO35</text>
<text x="133.4" y="96.1">IO33</text>
<text x="126.6" y="104.9" transform="rotate(-90 126.6 104.9)">GND</text>
<text x="13.5" y="112.6">J8_Header/01x06_Male</text>
<text x="23.6" y="110.1">J1</text>
<text x="123.7" y="117.7">GND</text>
<text x="132.2" y="131.7">TL1018AAAF160QG</text>
<text x="139.7" y="129.1">S2</text>
<text x="33.5" y="135.5">GND</text>
<text x="136.7" y="136.8">1</text>
<text x="143.9" y="136.8">2</text>
<text x="136.7" y="139.3">3</text>
<text x="143.9" y="139.3">4</text>
<text x="133" y="146.9">0.1uF/50V(10%)</text>
<text x="139.6" y="144.4">C6</text>
<text x="35.5" y="159.6">Q3</text>
<text x="63.4" y="159.6">U2</text>
<text x="139.7" y="160.9">S1</text>
<text x="31.6" y="162.2">IRLML6401</text>
<text x="58.1" y="162.2">AMS1117-3.3</text>
<text x="60.2" y="166">VI</text>
<text x="66.7" y="166">VO</text>
<text x="123.7" y="162.2">GND</text>
<text x="132.2" y="163.4">TL1018AAAF160QG</text>
<text x="55.9" y="172.3">C2</text>
<text x="65.6" y="169.7" transform="rotate(-90 65.6 169.7)">GND</text>
<text x="83.8" y="172.3">C3</text>
<text x="136.7" y="168.5">1</text>
<text x="136.7" y="171">3</text>
<text x="143.9" y="168.5">2</text>
<text x="143.9" y="171">4</text>
<text x="39.4" y="178.7">R4</text>
<text x="55.9" y="174.9">22uF/10V(20%)</text>
<text x="83.8" y="174.9">22uF/10V(20%)</text>
<text x="133" y="178.7">0.1uF/50V(10%)</text>
<text x="139.6" y="176.1">C5</text>
<text x="39.4" y="181.2">10K(5%)</text>
<text x="62.7" y="195.2">GND</text>
<text x="123.7" y="193.9">GND</text>
</g>
<g font-size="1.8" fill="#a90000">
<text x="45.3" y="23.9">1</text>
<text x="50.5" y="21" transform="rotate(-90 50.5 21)">3</text>
<text x="50.5" y="28.6" transform="rotate(-90 50.5 28.6)">2</text>
<text x="222.2" y="25.1">1</text>
<text x="222.2" y="27.7">3</text>
<text x="231.1" y="25.1">2</text>
<text x="231.1" y="27.7">4</text>
<text x="261.5" y="25.1">1</text>
<text x="261.5" y="27.7">3</text>
<text x="270.4" y="25.1">2</text>
<text x="270.4" y="27.7">4</text>
<text x="222.2" y="30.2">5</text>
<text x="222.2" y="32.8">7</text>
<text x="222.2" y="35.3">9</text>
<text x="230.5" y="35.3">10</text>
<text x="231.1" y="30.2">6</text>
<text x="231.1" y="32.8">8</text>
<text x="261.5" y="30.2">5</text>
<text x="261.5" y="32.8">7</text>
<text x="261.5" y="35.3">9</text>
<text x="269.8" y="35.3">10</text>
<text x="270.4" y="30.2">6</text>
<text x="270.4" y="32.8">8</text>
<text x="50.5" y="41.3" transform="rotate(-90 50.5 41.3)">2</text>
<text x="111.1" y="41.7">3</text>
<text x="125.5" y="38.8" transform="rotate(-90 125.5 38.8)">2</text>
<text x="138.4" y="41.7">25</text>
<text x="221.6" y="37.8">11</text>
<text x="221.6" y="40.4">13</text>
<text x="230.5" y="37.8">12</text>
<text x="230.5" y="40.4">14</text>
<text x="260.9" y="37.8">11</text>
<text x="260.9" y="40.4">13</text>
<text x="269.8" y="37.8">12</text>
<text x="269.8" y="40.4">14</text>
<text x="45.3" y="44.2">1</text>
<text x="111.1" y="46.7">4</text>
<text x="138.4" y="46.7">24</text>
<text x="138.4" y="44.2">35</text>
<text x="221.6" y="42.9">15</text>
<text x="221.6" y="45.5">17</text>
<text x="230.5" y="42.9">16</text>
<text x="230.5" y="45.5">18</text>
<text x="260.9" y="42.9">15</text>
<text x="260.9" y="45.5">17</text>
<text x="269.8" y="42.9">16</text>
<text x="269.8" y="45.5">18</text>
<text x="50.5" y="49" transform="rotate(-90 50.5 49)">3</text>
<text x="111.1" y="49.3">5</text>
<text x="138.4" y="51.8">26</text>
<text x="138.4" y="49.3">34</text>
<text x="221.6" y="48">19</text>
<text x="221.6" y="50.5">21</text>
<text x="221.6" y="53.1">23</text>
<text x="230.5" y="48">20</text>
<text x="230.5" y="50.5">22</text>
<text x="230.5" y="53.1">24</text>
<text x="260.9" y="48">19</text>
<text x="260.9" y="50.5">21</text>
<text x="260.9" y="53.1">23</text>
<text x="269.8" y="48">20</text>
<text x="269.8" y="50.5">22</text>
<text x="269.8" y="53.1">24</text>
<text x="138.4" y="56.9">14</text>
<text x="138.4" y="59.4">16</text>
<text x="138.4" y="54.4">29</text>
<text x="221.6" y="55.6">25</text>
<text x="221.6" y="58.2">27</text>
<text x="230.5" y="55.6">26</text>
<text x="230.5" y="58.2">28</text>
<text x="260.9" y="55.6">25</text>
<text x="260.9" y="58.2">27</text>
<text x="269.8" y="55.6">26</text>
<text x="269.8" y="58.2">28</text>
<text x="138.4" y="62">13</text>
<text x="138.4" y="64.5">23</text>
<text x="221.6" y="60.7">29</text>
<text x="221.6" y="63.2">31</text>
<text x="221.6" y="65.8">33</text>
<text x="230.5" y="60.7">30</text>
<text x="230.5" y="63.2">32</text>
<text x="230.5" y="65.8">34</text>
<text x="260.9" y="60.7">29</text>
<text x="260.9" y="63.2">31</text>
<text x="260.9" y="65.8">33</text>
<text x="269.8" y="60.7">30</text>
<text x="269.8" y="63.2">32</text>
<text x="269.8" y="65.8">34</text>
<text x="138.4" y="67.1">27</text>
<text x="138.4" y="69.6">28</text>
<text x="221.6" y="68.3">35</text>
<text x="221.6" y="70.9">37</text>
<text x="230.5" y="68.3">36</text>
<text x="230.5" y="70.9">38</text>
<text x="260.9" y="68.3">35</text>
<text x="260.9" y="70.9">37</text>
<text x="269.8" y="68.3">36</text>
<text x="269.8" y="70.9">38</text>
<text x="138.4" y="72.1">30</text>
<text x="138.4" y="74.7">31</text>
<text x="138.4" y="77.2">33</text>
<text x="138.4" y="79.8">36</text>
<text x="138.4" y="82.3">37</text>
<text x="138.4" y="84.8">10</text>
<text x="138.4" y="87.4">11</text>
<text x="138.4" y="89.9">12</text>
<text x="139" y="92.5">8</text>
<text x="139" y="95">9</text>
<text x="139" y="97.5">6</text>
<text x="139" y="100.1">7</text>
<text x="125.5" y="107.4" transform="rotate(-90 125.5 107.4)">1</text>
<text x="26.6" y="114">1</text>
<text x="26.6" y="116.6">2</text>
<text x="26.6" y="119.1">3</text>
<text x="26.6" y="121.7">4</text>
<text x="26.6" y="124.2">5</text>
<text x="26.6" y="126.7">6</text>
<text x="132.6" y="135.6">1</text>
<text x="147.9" y="135.6">2</text>
<text x="132.6" y="138.2">3</text>
<text x="147.9" y="138.2">4</text>
<text x="32.3" y="164.8">3</text>
<text x="39.9" y="164.8">2</text>
<text x="57.7" y="164.8">3</text>
<text x="70.4" y="164.8">2</text>
<text x="132.6" y="167.4">1</text>
<text x="147.9" y="167.4">2</text>
<text x="36.6" y="172.2" transform="rotate(-90 36.6 172.2)">1</text>
<text x="64.5" y="172.2" transform="rotate(-90 64.5 172.2)">1</text>
<text x="132.6" y="169.9">3</text>
<text x="147.9" y="169.9">4</text>
</g>
</svg>
